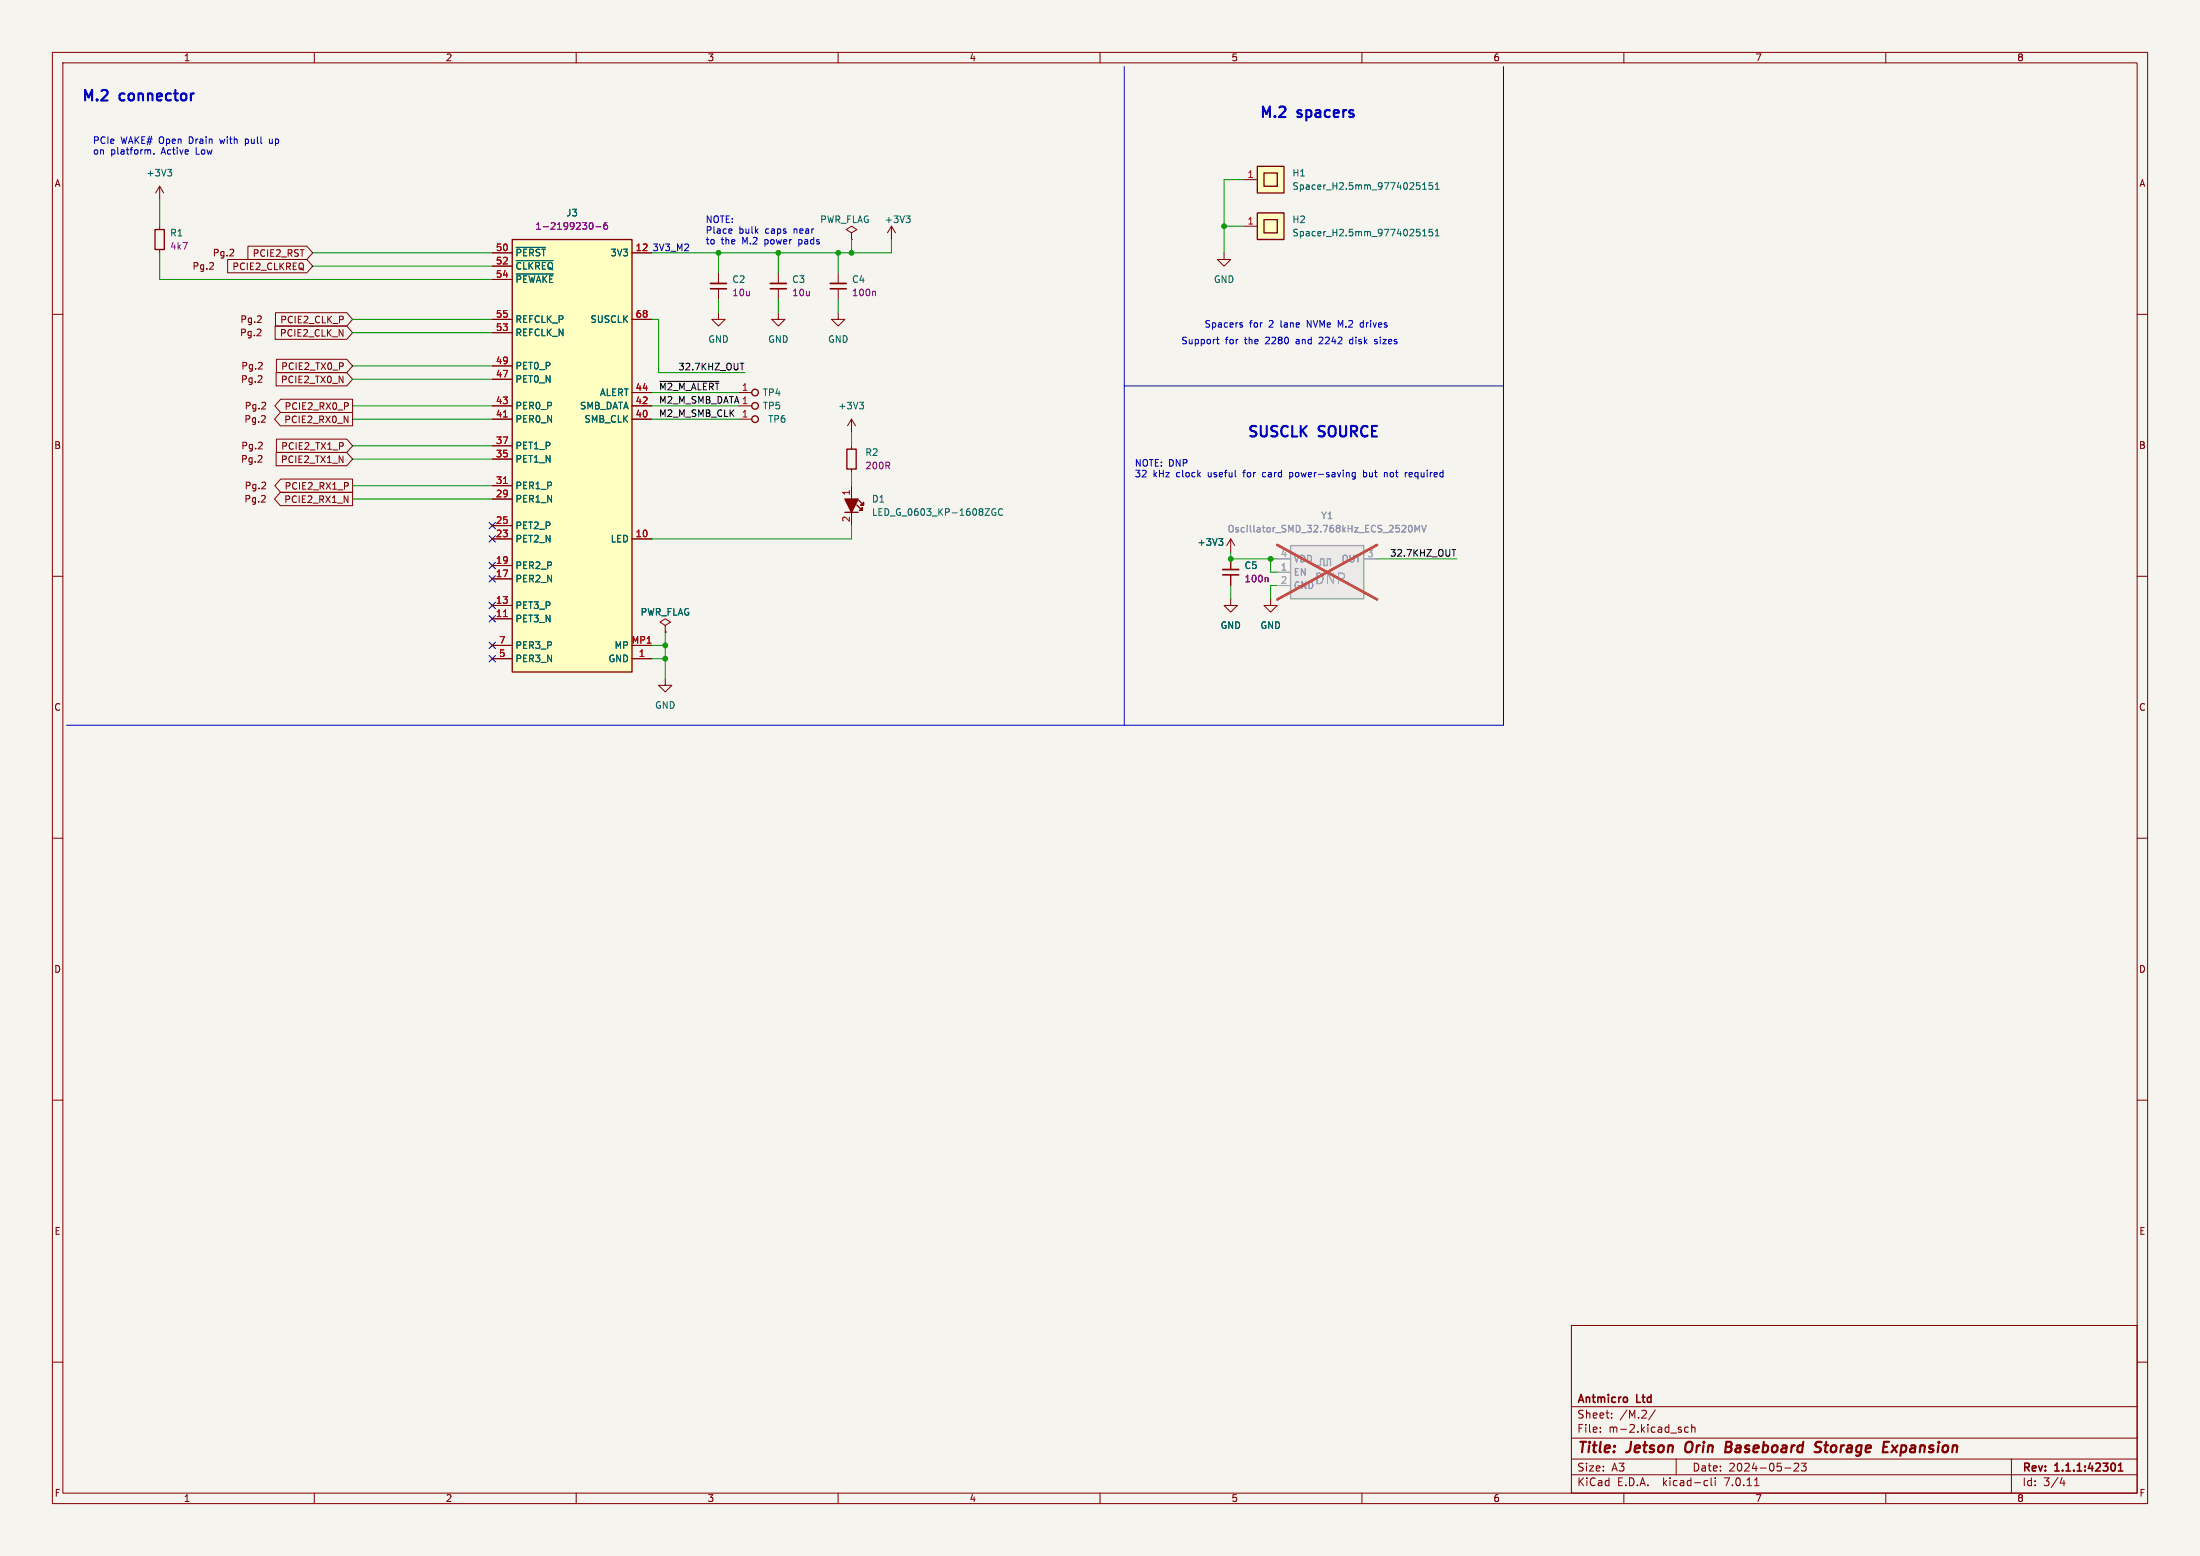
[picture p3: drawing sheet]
<svg xmlns="http://www.w3.org/2000/svg" width="420mm" height="297mm" viewBox="0 0 420 297" stroke-linecap="round" stroke-linejoin="round" font-family="sans-serif">
<path d="M0 0h420v297h-420z" fill="#f5f4ef" stroke="#f5f4ef" stroke-width=".19"/>
<g fill="none" stroke="#840000" stroke-width=".19">
<path d="M10 10h400v277h-400zM12 12h396v273h-396zM60 10v2M110 10v2M160 10v2M210 10v2M260 10v2M310 10v2M360 10v2M10 60h2M94 48.3h3.8M94 50.8h3.8"/>
<path d="M94 53.3h3.8M120.6 48.3h3.9M137.2 59.7v1.3h1.2l-1.2 1.2-1.3-1.2h1.3M137.2 52.1v2M137.2 55.1v2.1M148.6 59.7v1.3h1.3l-1.3 1.2-1.3-1.2h1.3M148.6 52.1v2M148.6 55.1v2.1M160 52.1v2M160 55.1v2.1M162.6 44.5l1-.7-1-.6-1.1 .6 1.1 .7v1.2M162.6 45.7h.1"/>
<path d="M170.2 43.2l-.8 1.3M170.2 43.2v2.5M170.2 43.2l.7 1.3M408 60h2M94 77.5h3.8M94 72.4h3.8M94 69.9h3.8M94 63.5h3.8M94 61h3.8M120.6 77.5h3.9M120.6 74.9h3.9M120.6 61h3.9"/>
<path d="M141 77.5h2.5M141 74.9h2.5M94 95.3h3.8M94 92.7h3.8M94 87.6h3.8M94 85.1h3.8M94 80h3.8M120.6 80h3.9M141 80h2.5M10 110h2M94 102.9h3.8M94 118.1h3.8"/>
<path d="M94 115.6h3.8M94 110.5h3.8M94 108h3.8M94 100.3h3.8M120.6 102.9h3.9M408 110h2M94 125.7h3.8M94 123.2h3.8M120.6 125.7h3.9M120.6 123.2h3.9M10 160h2M408 160h2"/>
<path d="M10 210h2M408 210h2M10 260h2M300 253h108v32h-108zM408 260h2M300 278.5h108M300 274.5h108M300 268.5h108M305.5 273.2v.2M305.5 272.5v.1M307.7 270.5v.2M307.7 269.8v.1"/>
<path d="M316 269.1l-1.3 1.9M320 278.5v3M322.3 272.5l-.4-.1-.3 .3 .1 .6h.6M322.9 272.5l.3-.1 .3 .1 .1 .9M322.9 271.9v1.5M342.5 279.4l.6-.1 .2 .1 .1 .3-1 1.1h1M343.9 279.3h.9l-.5 .6 .4 .1v.6l-.2 .2-.6-.2M384 278.5v6.5M60 285v2M110 285v2M160 285v2M210 285v2"/>
<path d="M260 285v2M300 281.5h108M310 285v2M325.6 282.6l.4 .1M326 283.5l-.4 .1M326.7 282.1v1.3l.2 .2M327.4 282.1v.1M327.4 282.6v1M334.9 283.6h.9M340.7 280.2h1.2M360 285v2M393.7 282l-.4 1.1h.9"/>
<path d="M394 282.6v1"/>
</g>
<path d="M135.6 55.1h3.1M147.1 55.1h3M158.5 55.1h3M404.4 279.7l.4-.4v1.5M404.4 280.8h.9" fill="none" stroke="#840000" stroke-width=".3"/>
<path d="M321.9 275.5a1.49 1.49 0 0 0 0 1.6M329.5 276.2h.6M330.1 276.2l.3 .1M330.3 275.2h-.7l-.3 2 1-.1M330.3 276.1l-.2 .1M346.6 276l.8 .3a.51 .51 0 0 1 .2 .6 .51 .51 0 0 1-.5 .3l-.7-.1M347.8 275.3a.85 .85 0 0 0-1.1 .1l-.1 .2M359.7 275.2h.9M361.2 275.9l.9 1.3M362.3 275.9l-1.3 1.3" fill="none" stroke="#840000" stroke-width=".4"/>
<path d="M97.8 45.7h22.8v82.6h-22.8z" fill="#ffffc2" stroke="#ffffc2" stroke-width=".19"/>
<g fill="none" stroke="#840000" stroke-width=".25">
<path d="M97.8 45.7h22.8v82.6h-22.8z"/>
<circle cx="144.1" cy="74.9" r=".63"/>
<circle cx="144.1" cy="77.5" r=".63"/>
<circle cx="144.1" cy="80" r=".63"/>
</g>
<path d="M96.1 79.6h.8M96.1 92.3h.8M96.1 117.7h.8" fill="none" stroke="#a90000" stroke-width=".19"/>
<path d="M98.5 47.2h5.6M98.5 49.8h7.1M98.5 52.3h7.1M173 41.2h.7l-.4 .5M173.5 41.7l.2 .2v.3l-.2 .3" fill="none" stroke="#006464" stroke-width=".19"/>
<path d="M112.7 42.6l.1-.1a.68 .68 0 0 1 .4 .6 .68 .68 0 0 1-.4 .7l-.1-.1M113.8 43.3h.9M115.9 42.5l-.4 .1a.85 .85 0 0 0 0 1.2l.4-.2 .1-.4-.2-.2h-.4l-.1 .2M167 55.6l.1 .2v.7" fill="none" stroke="#840084" stroke-width=".19"/>
<path d="M135.6 54.1h3.1M147.1 54.1h3M158.5 54.1h3" fill="none" stroke="#840000" stroke-width=".33"/>
<path d="M252.1 106.7h.6v1.3h.7v-1.3h.6v1.3h-2.5h.6z" fill="#ebeae8"/>
<path d="M246.4 104.1h13.9v10.2h-13.9z" fill="#ebeae8" stroke="#ebeae8" stroke-width=".19"/>
<path d="M246.4 104.1h13.9v10.2h-13.9zM251.5 108h.6v-1.3h.6v1.3h.7v-1.3h.6v1.3" fill="none" stroke="#9c9b98" stroke-width=".25"/>
<path d="M243.8 109.2h2.6M243.8 111.8h2.6M243.8 106.7h2.6M260.3 106.7h2.6" fill="none" stroke="#9c9b98" stroke-width=".19"/>
<path d="M269 100.4l.2-.1a.68 .68 0 0 1 .4 .6 .68 .68 0 0 1-.4 .6l-.3-.4zM270.1 101.5v-1.2l.5 .9 .4-.9v1.2M271.4 100.3l.4 1.2 .5-1.2" fill="none" stroke="#939391" stroke-width=".19"/>
<path d="M243.8 104l19.1 10.4M262.9 104l-19.1 10.4" fill="none" stroke="#eb3a3d" stroke-width=".46"/>
<g fill="none" stroke="#840000" stroke-width=".19">
<path d="M30.5 35.6l-.8 1.2M30.5 35.6v2.5M30.5 35.6l.7 1.2M237.5 34.3h2.5M30.5 43.2v.6M30.5 47.6v.7M43.5 49.5h15.1l1.1 1.3-1.1 1.3h-15.1zM47.3 47h11.3l1.1 1.3-1.1 1.2h-11.3zM52.6 59.7h13.6l1.1 1.3-1.1 1.2h-13.6zM94 48.3h3.8M94 50.8h3.8M94 53.3h3.8"/>
<path d="M120.6 48.3h3.9M160 59.7v1.3h1.3l-1.3 1.2-1.3-1.2h1.3M233.7 48.3v1.2h1.2l-1.2 1.3-1.3-1.3h1.3M237.5 43.2h2.5M52.5 62.2h13.7l1.1 1.3-1.1 1.3h-13.7zM52.7 71.1h13.5l1.1 1.3-1.1 1.3h-13.5zM52.8 68.6h13.4l1.1 1.3-1.1 1.2h-13.4zM53.5 78.7h13.8v2.6h-13.8l-1.1-1.3zM53.6 76.2h13.7v2.5h-13.7l-1.1-1.2zM66.4 77v.4M94 77.5h3.8M94 72.4h3.8"/>
<path d="M94 69.9h3.8M94 63.5h3.8M94 61h3.8M120.6 77.5h3.9M120.6 74.9h3.9M120.6 61h3.9M52.7 86.4h13.5l1.1 1.2-1.1 1.3h-13.5zM52.8 83.8h13.4l1.1 1.3-1.1 1.3h-13.4zM53.5 94h13.8v2.5h-13.8l-1.1-1.2zM53.6 91.4h13.7v2.6h-13.7l-1.1-1.3zM66.4 92.2v.5M94 95.3h3.8"/>
<path d="M94 92.7h3.8M94 87.6h3.8M94 85.1h3.8M94 80h3.8M120.6 80h3.9M162.6 80v2.6M162.6 85.1v.6M162.6 89.5v.7M162.6 92.7v2.6M162.6 97.8v2.5M162.6 80l-.8 1.3M162.6 80l.7 1.3"/>
<path d="M94 102.9h3.8M94 118.1h3.8M94 115.6h3.8M94 110.5h3.8M94 108h3.8M94 100.3h3.8M120.6 102.9h3.9M127 119.4l1-.7-1-.6-1 .6 1 .7v1.3M234.9 114.3v1.3h1.3l-1.3 1.2-1.2-1.2h1.2M234.9 102.9l-.7 1.2M234.9 102.9v2.5M234.9 106.7v2"/>
<path d="M234.9 109.7v2.1M234.9 102.9l.8 1.2M242.6 114.3v1.3h1.2l-1.2 1.2-1.3-1.2h1.3M94 125.7h3.8M94 123.2h3.8M120.6 125.7h3.9M120.6 123.2h3.9M127 120.7h.1M127 129.5v1.3h1.3l-1.3 1.3-1.3-1.3h1.3"/>
</g>
<g fill="none" stroke="#006464" stroke-width=".19">
<path d="M32 32.3h.8l-.4 .5M32.5 32.8l.3 .3v.3l-.3 .2M270.4 34.9h.6M271 35.4l.1 .2-.1 .5M271.6 35.2l.4-.3v1.2M271.6 36.1h.7M273.5 34.9h-.6l-.1 .6 .2-.1h.4l.1 .2v.4l-.2 .1-.5-.1M274 35.2l.4-.3v1.2M274 36.1h.7M98.5 47.2h5.6M98.5 49.8h7.1M98.5 52.3h7.1"/>
<path d="M270.4 43.8h.6M271 44.3l.1 .2-.1 .5M271.6 45h.7M271.6 44.1l.4-.3v1.2M273.5 43.8h-.6l-.1 .6 .2-.2 .4 .1 .1 .2v.4l-.2 .1-.5-.1M274 45h.7M274 44.1l.4-.3v1.2M164.1 76.8h.8l-.5 .5M164.6 77.3l.3 .2v.3l-.3 .2M190.1 97.2a.59 .59 0 0 0-.8 .5 .59 .59 0 0 0 .8 .6v-.5h-.2M191.4 97.2a.6 .6 0 0 0-.9 .4 .6 .6 0 0 0 .6 .8l.3-.2M232.7 102.8h.7l-.4 .5"/>
<path d="M233.2 103.3l.2 .2v.3l-.2 .3"/>
</g>
<path d="M233.4 109.7h3.1" fill="none" stroke="#840000" stroke-width=".3"/>
<path d="M233.4 108.7h3.1" fill="none" stroke="#840000" stroke-width=".33"/>
<path d="M112.7 42.6l.1-.1a.68 .68 0 0 1 .4 .6 .68 .68 0 0 1-.4 .7l-.1-.1M113.8 43.3h.9M115.9 42.5l-.4 .1a.85 .85 0 0 0 0 1.2l.4-.2 .1-.4-.2-.2h-.4l-.1 .2M241.9 110.2l.2 .2v.7" fill="none" stroke="#840084" stroke-width=".19"/>
<g fill="#ffffc2" stroke="#ffffc2" stroke-width=".19">
<path d="M240 40.6h5.1v5.1h-5.1z"/>
<path d="M241.3 41.9h2.5v2.6h-2.5z"/>
<path d="M240 31.8h5.1v5h-5.1z"/>
<path d="M241.3 33h2.5v2.6h-2.5z"/>
</g>
<path d="M240 31.8h5.1v5h-5.1zM241.3 33h2.5v2.6h-2.5zM29.6 43.8h1.8v3.8h-1.8zM240 40.6h5.1v5.1h-5.1zM241.3 41.9h2.5v2.6h-2.5zM161.3 97.8h2.5M161.7 85.7h1.7v3.8h-1.7zM163.6 96.4l1 1v-.5v.5h-.5h.5M164 95.5l.8 .9v-.5v.5h-.5h.5" fill="none" stroke="#840000" stroke-width=".25"/>
<path d="M161.3 95.3h2.5l-1.2 2.5z" fill="#840000" stroke="#840000" stroke-width=".25"/>
<path d="M126 72.8h11.3M141.3 69.3h.7M277.2 104.9h.7" fill="none" stroke="#0f0f0f" stroke-width=".19"/>
<g fill="none" stroke="#0000c2" stroke-width=".19">
<path d="M214.6 12.7v125.7M287 12.7v125.7h-274.3M28.4 28.6l.4 .2v.6M29.4 29.3v.1M46.8 26.5v1.3M46.8 27.3l.2 .1M47 26.5l-.2 .1M51.4 26.5v.7l.4 .2M139.6 43.7l.1 .3-.6 .1M139.7 44.5h-.1M214.6 73.7h72.4M232.2 64.8h.5"/>
<path d="M232.4 64.4v1l.3 .2M236.9 62l.3 .1v.2l-.4 .2M236.9 61.6l.3 .1M252 64.4l-.2 .1M252.5 64.9l-.7 .7h.8M258.1 64.8h-.2l-.3 .2 .1 .5 .4 .1M260.1 61.6l-.3 .1-.1 .1v.5l.4 .2M262.9 64.8h-.3l-.2 .2 .6 .4M263 65.4l-.2 .2h-.4M241.2 90.2l-.2 .2v.4l.2 .2M246.2 90.2v1.2M246.2 91h.4"/>
<path d="M246.6 90.2h-.4M258.7 90.2h-.3l-.3 .2 .1 .6h.5M258.7 90.2v1l-.2 .2h-.3M260.3 90.2h.4l.1 .1M260.3 89.8v1.2M260.8 90.9l-.1 .1h-.4M264.4 90.2h.4v.8M268.5 90.2h.1M269.4 90.2l-.4 .2 .1 .6h.3M269.6 90.5l-.6 .1"/>
</g>
<g fill="none" stroke="#009600" stroke-width=".19">
<path d="M30.5 38.1v5.1M237.5 34.3h-3.8v14M30.5 48.3v5h63.5M59.7 50.8h34.3M59.7 48.3h34.3M137.2 48.3v3.8M137.2 57.2v2.5M148.6 48.3v3.8M148.6 57.2v2.5M160 48.3v3.8M160 57.2v2.5M162.6 45.7v2.6"/>
<path d="M170.2 45.7v2.6h-45.7M233.7 43.2h3.8M67.3 69.9h26.7M67.3 77.5h26.7M67.3 61h26.7M67.3 63.5h26.7M67.3 72.4h26.7M124.5 77.5h16.5M124.5 61h1.2v10.1h16.5M124.5 74.9h16.5M67.3 80h26.7M67.3 92.7h26.7"/>
<path d="M67.3 85.1h26.7M67.3 87.6h26.7M67.3 95.3h26.7M124.5 80h16.5M162.6 82.6v2.5M162.6 90.2v2.5M162.6 100.3v2.6h-38.1M234.9 105.4v1.3h8.9M234.9 111.8v2.5M242.6 106.7v2.5h1.2M243.8 111.8h-1.2v2.5M262.9 106.7h15.2"/>
<path d="M124.5 123.2h2.5M124.5 125.7h2.5M127 120.7v8.8"/>
</g>
<g fill="none" stroke="#000084" stroke-width=".19">
<path d="M93.4 99.7l1.2 1.2M94.6 99.7l-1.2 1.2M93.4 102.3l1.2 1.2M93.4 107.3l1.2 1.3M93.4 117.5l1.2 1.2M93.4 109.9l1.2 1.2M93.4 115l1.2 1.2M94.6 102.3l-1.2 1.2M94.6 107.3l-1.2 1.3M94.6 117.5l-1.2 1.2M94.6 109.9l-1.2 1.2M94.6 115l-1.2 1.2"/>
<path d="M93.4 125.1l1.2 1.2M93.4 122.6l1.2 1.2M94.6 125.1l-1.2 1.2M94.6 122.6l-1.2 1.2"/>
</g>
<path d="M96.1 79.6h.8M96.1 92.3h.8M96.1 117.7h.8" fill="none" stroke="#a90000" stroke-width=".19"/>
<g fill="#009600" stroke="#009600" stroke-width=".19">
<circle cx="127" cy="123.2" r=".46"/>
<circle cx="127" cy="125.7" r=".46"/>
<circle cx="234.9" cy="106.7" r=".46"/>
<circle cx="242.6" cy="106.7" r=".46"/>
<circle cx="137.2" cy="48.3" r=".46"/>
<circle cx="148.6" cy="48.3" r=".46"/>
<circle cx="162.6" cy="48.3" r=".46"/>
<circle cx="160" cy="48.3" r=".46"/>
<circle cx="233.7" cy="43.2" r=".46"/>
</g>
<g font-size="2.8" fill="#0000c2">
<text x="15.2" y="19.4">M.2</text>
<text x="22.7" y="19.4">connector</text>
<text x="240.1" y="22.6">M.2</text>
<text x="247.6" y="22.6">spacers</text>
<text x="237.8" y="83.6">SUSCLK</text>
<text x="251.6" y="83.6">SOURCE</text>
</g>
<text font-size="2.8" fill="#9c9b98" x="250.9" y="111.7">DNP</text>
<g font-size="2.8" fill="#840000">
<text x="301" y="277.9">Title:</text>
<text x="310.6" y="277.9">Jetson</text>
<text x="322.6" y="277.9">Orin</text>
<text x="331" y="277.9">Baseboard</text>
<text x="349" y="277.9">Storage</text>
<text x="362.7" y="277.9">Expansion</text>
</g>
<g font-size="2.1" fill="#840000">
<text x="301" y="268.2">Antmicro</text>
<text x="312.5" y="268.2">Ltd</text>
<text x="301" y="273.7">File:</text>
<text x="301" y="271">Sheet:</text>
<text x="307.1" y="273.7">m-2.kicad_sch</text>
<text x="309.2" y="271">/M.2/</text>
<text x="301" y="281.1">Size:</text>
<text x="307.6" y="281.1">A3</text>
<text x="323" y="281.1">Date:</text>
<text x="330" y="281.1">2024-05-23</text>
<text x="386" y="281.3">Rev:</text>
<text x="392.4" y="281.3">1.1.1:42301</text>
<text x="301" y="283.9">KiCad</text>
<text x="308.7" y="283.9">E.D.A.</text>
<text x="317.6" y="283.9">kicad-cli</text>
<text x="329.5" y="283.9">7.0.11</text>
<text x="386" y="283.9">Id:</text>
<text x="390.1" y="283.9">3/4</text>
</g>
<g font-size="1.8" fill="#840000">
<text x="35" y="11.9">1</text>
<text x="85" y="11.9">2</text>
<text x="135" y="11.9">3</text>
<text x="185" y="11.9">4</text>
<text x="235" y="11.9">5</text>
<text x="285" y="11.9">6</text>
<text x="335" y="11.9">7</text>
<text x="385" y="11.9">8</text>
<text x="10.3" y="35.9">A</text>
<text x="408.3" y="35.9">A</text>
<text x="36.7" y="51.7">Pg.2</text>
<text x="40.5" y="49.1">Pg.2</text>
<text x="44.3" y="51.8">PCIE2_CLKREQ</text>
<text x="48.1" y="49.2">PCIE2_RST</text>
<text x="45.7" y="64.4">Pg.2</text>
<text x="45.8" y="61.8">Pg.2</text>
<text x="53.3" y="64.5">PCIE2_CLK_N</text>
<text x="53.4" y="61.9">PCIE2_CLK_P</text>
<text x="46" y="70.7">Pg.2</text>
<text x="53.6" y="70.8">PCIE2_TX0_P</text>
<text x="45.9" y="73.3">Pg.2</text>
<text x="53.5" y="73.3">PCIE2_TX0_N</text>
<text x="46.6" y="80.9">Pg.2</text>
<text x="46.6" y="78.3">Pg.2</text>
<text x="54.2" y="81">PCIE2_RX0_N</text>
<text x="54.2" y="78.4">PCIE2_RX0_P</text>
<text x="10.3" y="85.9">B</text>
<text x="45.9" y="88.5">Pg.2</text>
<text x="46" y="86">Pg.2</text>
<text x="53.5" y="88.6">PCIE2_TX1_N</text>
<text x="53.6" y="86">PCIE2_TX1_P</text>
<text x="408.2" y="85.9">B</text>
<text x="46.6" y="93.6">Pg.2</text>
<text x="54.2" y="93.7">PCIE2_RX1_P</text>
<text x="46.6" y="96.1">Pg.2</text>
<text x="54.2" y="96.2">PCIE2_RX1_N</text>
<text x="10.3" y="135.9">C</text>
<text x="408.2" y="135.9">C</text>
<text x="10.3" y="185.9">D</text>
<text x="408.2" y="185.9">D</text>
<text x="10.3" y="235.9">E</text>
<text x="408.3" y="235.9">E</text>
<text x="10.3" y="285.9">F</text>
<text x="35" y="286.9">1</text>
<text x="85" y="286.9">2</text>
<text x="135" y="286.9">3</text>
<text x="185" y="286.9">4</text>
<text x="235" y="286.9">5</text>
<text x="285" y="286.9">6</text>
<text x="335" y="286.9">7</text>
<text x="385" y="286.9">8</text>
<text x="408.3" y="285.9">F</text>
</g>
<g font-size="1.8" fill="#0000c2">
<text x="17.7" y="27.6">PCIe</text>
<text x="17.7" y="29.6">on</text>
<text x="21.1" y="29.6">platform.</text>
<text x="23.1" y="27.6">WAKE# Open</text>
<text x="30.9" y="29.6">Active</text>
<text x="36.3" y="27.6">Drain</text>
<text x="37.7" y="29.6">Low</text>
<text x="42.5" y="27.6">with</text>
<text x="47.5" y="27.6">pull</text>
<text x="52.3" y="27.6">up</text>
<text x="134.6" y="42.7">NOTE:</text>
<text x="134.6" y="44.7">Place</text>
<text x="134.6" y="46.7">to</text>
<text x="137.7" y="46.7">the</text>
<text x="141.1" y="44.7">bulk</text>
<text x="141.8" y="46.7">M.2</text>
<text x="146.2" y="44.7">caps</text>
<text x="146.2" y="46.7">power</text>
<text x="151.8" y="44.7">near</text>
<text x="152.9" y="46.7">pads</text>
<text x="124.5" y="48">3V3_M2</text>
<text x="225.4" y="65.8">Support</text>
<text x="229.9" y="62.6">Spacers</text>
<text x="233.9" y="65.8">for</text>
<text x="237.7" y="65.8">the</text>
<text x="238.5" y="62.6">for</text>
<text x="241.9" y="65.8">2280</text>
<text x="242.4" y="62.6">2</text>
<text x="244.8" y="62.6">lane</text>
<text x="247.9" y="65.8">and</text>
<text x="250" y="62.6">NVMe M.2</text>
<text x="252.5" y="65.8">2242</text>
<text x="258.5" y="65.8">disk</text>
<text x="260.5" y="62.6">drives</text>
<text x="263.5" y="65.8">sizes</text>
<text x="216.5" y="89.1">NOTE: DNP</text>
<text x="216.5" y="91.2">32</text>
<text x="220.1" y="91.2">kHz</text>
<text x="224.7" y="91.2">clock</text>
<text x="230.9" y="91.2">useful</text>
<text x="237.8" y="91.2">for</text>
<text x="241.7" y="91.2">card</text>
<text x="247" y="91.2">power-saving</text>
<text x="261.3" y="91.2">but</text>
<text x="265.5" y="91.2">not</text>
<text x="269.7" y="91.2">required</text>
</g>
<g font-size="1.8" fill="#006464">
<text x="27.8" y="33.9">+3V3</text>
<text x="246.6" y="33.9">H1</text>
<text x="108" y="41.5">J3</text>
<text x="246.6" y="36.4">Spacer_H2.5mm_9774025151</text>
<text x="32.4" y="45.3">R1</text>
<text x="156.5" y="42.8">PWR_FLAG</text>
<text x="168.8" y="42.8">+3V3</text>
<text x="246.6" y="42.8">H2</text>
<text x="246.6" y="45.3">Spacer_H2.5mm_9774025151</text>
<text x="98.3" y="49.1">~{PERST}</text>
<text x="98.3" y="51.7">~{CLKREQ}</text>
<text x="116.4" y="49.1">3V3</text>
<text x="98.3" y="54.2">~{PEWAKE}</text>
<text x="139.7" y="54.2">C2</text>
<text x="151.1" y="54.2">C3</text>
<text x="162.6" y="54.2">C4</text>
<text x="231.6" y="54.2">GND</text>
<text x="98.3" y="64.4">REFCLK_N</text>
<text x="98.3" y="61.8">REFCLK_P</text>
<text x="112.6" y="61.8">SUSCLK</text>
<text x="135.1" y="65.6">GND</text>
<text x="146.6" y="65.6">GND</text>
<text x="158" y="65.6">GND</text>
<text x="98.3" y="70.7">PET0_P</text>
<text x="98.3" y="73.3">PET0_N</text>
<text x="114.4" y="75.8">ALERT</text>
<text x="145.5" y="75.8">TP4</text>
<text x="98.3" y="80.9">PER0_N</text>
<text x="98.3" y="78.3">PER0_P</text>
<text x="110.6" y="78.3">SMB_DATA</text>
<text x="111.5" y="80.9">SMB_CLK</text>
<text x="145.5" y="78.3">TP5</text>
<text x="146.6" y="80.9">TP6</text>
<text x="159.9" y="78.3">+3V3</text>
<text x="98.3" y="88.5">PET1_N</text>
<text x="98.3" y="86">PET1_P</text>
<text x="165.1" y="87.2">R2</text>
<text x="98.3" y="93.6">PER1_P</text>
<text x="98.3" y="101.2">PET2_P</text>
<text x="98.3" y="96.1">PER1_N</text>
<text x="166.4" y="96.1">D1</text>
<text x="166.4" y="98.6">LED_G_0603_KP-1608ZGC</text>
<text x="98.3" y="103.7">PET2_N</text>
<text x="116.5" y="103.7">LED</text>
<text x="228.5" y="104.4">+3V3</text>
<text x="98.3" y="111.4">PER2_N</text>
<text x="98.3" y="108.8">PER2_P</text>
<text x="237.5" y="108.8">C5</text>
<text x="98.3" y="119">PET3_N</text>
<text x="98.3" y="116.4">PET3_P</text>
<text x="122.2" y="117.7">PWR_FLAG</text>
<text x="98.3" y="124.1">PER3_P</text>
<text x="117.2" y="124.1">MP</text>
<text x="232.9" y="120.2">GND</text>
<text x="240.5" y="120.2">GND</text>
<text x="98.3" y="126.6">PER3_N</text>
<text x="116.1" y="126.6">GND</text>
<text x="125" y="135.5">GND</text>
</g>
<g font-size="1.8" fill="#a90000">
<text x="238.1" y="34">1</text>
<text x="238.1" y="42.9">1</text>
<text x="94.6" y="48">50</text>
<text x="94.6" y="50.5">52</text>
<text x="94.6" y="53.1">54</text>
<text x="121.2" y="48">12</text>
<text x="94.6" y="63.2">53</text>
<text x="94.6" y="60.7">55</text>
<text x="121.2" y="60.7">68</text>
<text x="94.6" y="69.6">49</text>
<text x="94.6" y="77.2">43</text>
<text x="94.6" y="72.1">47</text>
<text x="121.2" y="77.2">42</text>
<text x="121.2" y="74.7">44</text>
<text x="141.5" y="74.7">1</text>
<text x="94.6" y="79.8">41</text>
<text x="121.2" y="79.8">40</text>
<text x="141.5" y="79.8">1</text>
<text x="94.6" y="87.4">35</text>
<text x="94.6" y="84.8">37</text>
<text x="94.6" y="95">29</text>
<text x="94.6" y="92.5">31</text>
<text x="162.3" y="94.7" transform="rotate(-90 162.3 94.7)">1</text>
<text x="94.6" y="100.1">25</text>
<text x="162.3" y="99.8" transform="rotate(-90 162.3 99.8)">2</text>
<text x="94.6" y="107.7">19</text>
<text x="94.6" y="102.6">23</text>
<text x="121.2" y="102.6">10</text>
<text x="94.6" y="110.2">17</text>
<text x="94.6" y="117.9">11</text>
<text x="94.6" y="115.3">13</text>
<text x="95.2" y="125.5">5</text>
<text x="95.2" y="122.9">7</text>
<text x="120.5" y="122.9">MP1</text>
<text x="121.8" y="125.5">1</text>
</g>
<g font-size="1.8" fill="#840084">
<text x="32.4" y="47.8">4k7</text>
<text x="102.1" y="44">1-2199230-6</text>
<text x="139.7" y="56.7">10u</text>
<text x="151.1" y="56.7">10u</text>
<text x="162.6" y="56.7">100n</text>
<text x="165.1" y="89.8">200R</text>
<text x="237.5" y="111.3">100n</text>
</g>
<g font-size="1.8" fill="#0f0f0f">
<text x="129.4" y="70.8">32.7KHZ_OUT</text>
<text x="125.7" y="74.6">~{M2_M_ALERT}</text>
<text x="125.7" y="77.1">M2_M_SMB_DATA 1</text>
<text x="125.7" y="79.7">M2_M_SMB_CLK</text>
<text x="265.3" y="106.3">32.7KHZ_OUT</text>
</g>
<g font-size="1.8" fill="#939391">
<text x="234.2" y="101.8">Oscillator_SMD_32.768kHz_ECS_2520MV</text>
<text x="252.1" y="99.3">Y1</text>
<text x="246.9" y="107.5">VDD</text>
<text x="256" y="107.5">OUT</text>
<text x="246.9" y="110.1">EN</text>
<text x="246.9" y="112.6">GND</text>
</g>
<g font-size="1.8" fill="#a5a4a2">
<text x="244.4" y="106.4">4</text>
<text x="260.9" y="106.4">3</text>
<text x="244.4" y="109">1</text>
<text x="244.4" y="111.5">2</text>
</g>
</svg>
